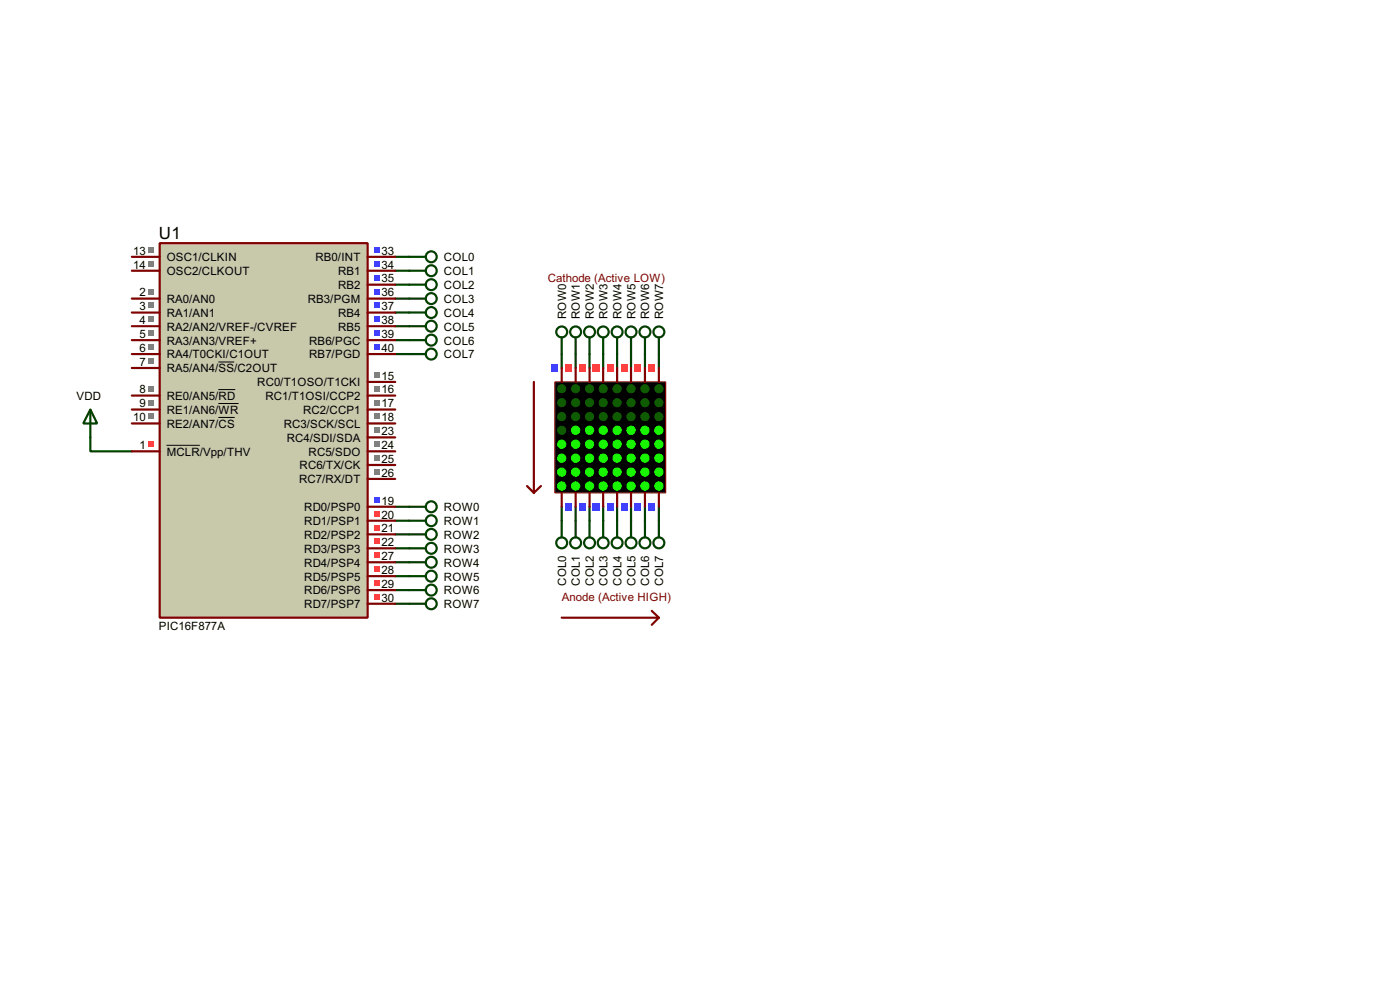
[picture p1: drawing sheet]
<svg xmlns="http://www.w3.org/2000/svg" width="256mm" height="180mm" viewBox="0 0 256 180" stroke-linecap="round" stroke-linejoin="round" font-family="sans-serif">
<g fill="none" stroke="#004000" stroke-width=".4">
<path d="M72.4 59.7h5.6M72.4 57.2h5.6M72.4 54.7h5.6M72.4 52.1h5.6M72.4 49.6h5.6M72.4 47h5.6M16.6 75l1.2 2.5h-2.5zM16.6 75v7.6h7.6M72.4 64.8h5.6M72.4 62.3h5.6M102.9 61.8v5.6M105.5 61.8v5.6"/>
<path d="M108 61.8v5.6M110.5 61.8v5.6M113.1 61.8v5.6M115.6 61.8v5.6M118.2 61.8v5.6M120.7 61.8v5.6M72.4 92.8h5.6M72.4 95.3h5.6M72.4 97.8h5.6M102.9 92.8v5.6M105.5 92.8v5.6M108 92.8v5.6"/>
<path d="M110.5 92.8v5.6M113.1 92.8v5.6M115.6 92.8v5.6M118.2 92.8v5.6M120.7 92.8v5.6M72.4 110.5h5.6M72.4 108h5.6M72.4 105.5h5.6M72.4 102.9h5.6M72.4 100.4h5.6"/>
<circle cx="79" cy="49.6" r="1"/>
<circle cx="79" cy="47" r="1"/>
<circle cx="79" cy="52.1" r="1"/>
<circle cx="79" cy="54.7" r="1"/>
<circle cx="79" cy="57.2" r="1"/>
<circle cx="79" cy="59.7" r="1"/>
<circle cx="79" cy="64.8" r="1"/>
<circle cx="79" cy="62.3" r="1"/>
<circle cx="102.9" cy="60.8" r="1"/>
<circle cx="105.4" cy="60.8" r="1"/>
<circle cx="108" cy="60.8" r="1"/>
<circle cx="110.5" cy="60.8" r="1"/>
<circle cx="113" cy="60.8" r="1"/>
<circle cx="115.6" cy="60.8" r="1"/>
<circle cx="118.1" cy="60.8" r="1"/>
<circle cx="120.7" cy="60.8" r="1"/>
<circle cx="79" cy="92.8" r="1"/>
<circle cx="79" cy="95.3" r="1"/>
<circle cx="79" cy="97.8" r="1"/>
<circle cx="102.9" cy="99.4" r="1"/>
<circle cx="105.4" cy="99.4" r="1"/>
<circle cx="108" cy="99.4" r="1"/>
<circle cx="110.5" cy="99.4" r="1"/>
<circle cx="113" cy="99.4" r="1"/>
<circle cx="115.6" cy="99.4" r="1"/>
<circle cx="118.1" cy="99.4" r="1"/>
<circle cx="120.7" cy="99.4" r="1"/>
<circle cx="79" cy="100.4" r="1"/>
<circle cx="79" cy="105.5" r="1"/>
<circle cx="79" cy="110.5" r="1"/>
<circle cx="79" cy="102.9" r="1"/>
<circle cx="79" cy="108" r="1"/>
</g>
<path d="M29.3 44.5h38.1v68.6h-38.1z" fill="#c8c8aa" stroke="#800000" stroke-width=".4"/>
<g fill="none" stroke="#800000" stroke-width=".4">
<path d="M24.2 54.7h5.1M24.2 57.2h5.1M24.2 59.7h5.1M24.2 47h5.1M24.2 49.6h5.1M67.4 54.7h5M67.4 57.2h5M67.4 59.7h5M67.4 47h5M67.4 49.6h5M67.4 52.1h5M24.2 64.8h5.1"/>
<path d="M24.2 67.4h5.1M24.2 72.4h5.1M24.2 75h5.1M24.2 77.5h5.1M24.2 62.3h5.1M67.4 64.8h5M67.4 72.4h5M67.4 75h5M67.4 77.5h5M67.4 62.3h5M67.4 69.9h5M24.2 82.6h5.1"/>
<path d="M67.4 92.8h5M67.4 95.3h5M67.4 97.8h5M67.4 87.7h5M67.4 85.1h5M67.4 82.6h5M67.4 80.1h5M67.4 110.5h5M67.4 108h5M67.4 105.5h5M67.4 102.9h5M67.4 100.4h5"/>
</g>
<path d="M40 66.3h2.9M40 71.3h3.1M40 73.9h3.7M40 76.4h3M30.5 81.5h6.1" fill="none" stroke="#000" stroke-width=".18"/>
<g fill="#808080">
<path d="M27.1 52.9h1v1h-1z"/>
<path d="M27.1 55.4h1v1h-1z"/>
<path d="M27.1 58h1v1h-1z"/>
<path d="M27.1 63h1v1.1h-1z"/>
<path d="M27.1 65.6h1v1h-1z"/>
<path d="M27.1 70.7h1v1h-1z"/>
<path d="M27.1 73.2h1v1h-1z"/>
<path d="M27.1 75.7h1v1.1h-1z"/>
<path d="M27.1 45.3h1v1h-1z"/>
<path d="M27.1 47.8h1v1h-1z"/>
<path d="M68.5 70.7h1v1h-1z"/>
<path d="M68.5 73.2h1v1h-1z"/>
<path d="M68.5 75.7h1v1.1h-1z"/>
</g>
<path d="M68.5 91h1v1h-1z" fill="#4040ff"/>
<path d="M68.5 93.5h1v1h-1z" fill="#ff4040"/>
<g fill="#4040ff">
<path d="M68.5 63h1v1.1h-1z"/>
<path d="M68.5 60.5h1v1h-1z"/>
<path d="M68.5 58h1v1h-1z"/>
<path d="M68.5 55.4h1v1h-1z"/>
<path d="M68.5 52.9h1v1h-1z"/>
<path d="M68.5 50.3h1v1.1h-1z"/>
<path d="M68.5 47.8h1v1h-1z"/>
<path d="M68.5 45.3h1v1h-1z"/>
</g>
<g fill="#ff4040">
<path d="M68.5 108.8h1v1h-1z"/>
<path d="M68.5 106.2h1v1h-1z"/>
<path d="M68.5 103.7h1v1h-1z"/>
<path d="M68.5 101.1h1v1.1h-1z"/>
<path d="M68.5 98.6h1v1h-1z"/>
<path d="M68.5 96.1h1v1h-1z"/>
</g>
<g fill="#808080">
<path d="M68.5 85.9h1v1h-1z"/>
<path d="M68.5 83.4h1v1h-1z"/>
<path d="M68.5 80.8h1v1h-1z"/>
<path d="M68.5 78.3h1v1h-1z"/>
<path d="M27.1 60.5h1v1h-1z"/>
<path d="M68.5 68.1h1v1h-1z"/>
</g>
<path d="M27.1 80.8h1v1h-1z" fill="#ff4040"/>
<g fill="none" stroke="#800000" stroke-width=".4">
<path d="M97.8 69.9v20.3M102.9 67.4v2.5M105.5 67.4v2.5M108 67.4v2.5M110.5 67.4v2.5M113.1 67.4v2.5M115.6 67.4v2.5M118.2 67.4v2.5M120.7 67.4v2.5M96.6 89l1.2 1.2M99.1 89l-1.3 1.2M102.9 90.2v2.6"/>
<path d="M105.5 90.2v2.6M108 90.2v2.6M110.5 90.2v2.6M113.1 90.2v2.6M115.6 90.2v2.6M118.2 90.2v2.6M120.7 90.2v2.6M102.9 113.1h17.8M119.4 111.8l1.3 1.3M120.7 113.1l-1.3 1.3"/>
</g>
<path d="M101.7 69.9h20.3v20.3h-20.3z" fill="#000" stroke="#800000" stroke-width=".2"/>
<g fill="#0e5b00" stroke="#0e5b00" stroke-width=".18">
<circle cx="102.9" cy="89" r=".75"/>
<circle cx="102.9" cy="86.4" r=".75"/>
<circle cx="102.9" cy="83.9" r=".75"/>
<circle cx="102.9" cy="81.3" r=".75"/>
<circle cx="102.9" cy="78.8" r=".75"/>
<circle cx="102.9" cy="76.3" r=".75"/>
<circle cx="102.9" cy="73.7" r=".75"/>
<circle cx="102.9" cy="71.2" r=".75"/>
<circle cx="105.4" cy="89" r=".75"/>
<circle cx="105.4" cy="86.4" r=".75"/>
<circle cx="105.4" cy="83.9" r=".75"/>
<circle cx="105.4" cy="81.3" r=".75"/>
<circle cx="105.4" cy="78.8" r=".75"/>
<circle cx="105.4" cy="76.3" r=".75"/>
<circle cx="105.4" cy="73.7" r=".75"/>
<circle cx="105.4" cy="71.2" r=".75"/>
<circle cx="108" cy="89" r=".75"/>
<circle cx="108" cy="86.4" r=".75"/>
<circle cx="108" cy="83.9" r=".75"/>
<circle cx="108" cy="81.3" r=".75"/>
<circle cx="108" cy="78.8" r=".75"/>
<circle cx="108" cy="76.3" r=".75"/>
<circle cx="108" cy="73.7" r=".75"/>
<circle cx="108" cy="71.2" r=".75"/>
<circle cx="110.5" cy="89" r=".75"/>
<circle cx="110.5" cy="86.4" r=".75"/>
<circle cx="110.5" cy="83.9" r=".75"/>
<circle cx="110.5" cy="81.3" r=".75"/>
<circle cx="110.5" cy="78.8" r=".75"/>
<circle cx="110.5" cy="76.3" r=".75"/>
<circle cx="110.5" cy="73.7" r=".75"/>
<circle cx="110.5" cy="71.2" r=".75"/>
<circle cx="113" cy="89" r=".75"/>
<circle cx="113" cy="86.4" r=".75"/>
<circle cx="113" cy="83.9" r=".75"/>
<circle cx="113" cy="81.3" r=".75"/>
<circle cx="113" cy="78.8" r=".75"/>
<circle cx="113" cy="76.3" r=".75"/>
<circle cx="113" cy="73.7" r=".75"/>
<circle cx="113" cy="71.2" r=".75"/>
<circle cx="115.6" cy="89" r=".75"/>
<circle cx="115.6" cy="86.4" r=".75"/>
<circle cx="115.6" cy="83.9" r=".75"/>
<circle cx="115.6" cy="81.3" r=".75"/>
<circle cx="115.6" cy="78.8" r=".75"/>
<circle cx="115.6" cy="76.3" r=".75"/>
<circle cx="115.6" cy="73.7" r=".75"/>
<circle cx="115.6" cy="71.2" r=".75"/>
<circle cx="118.1" cy="89" r=".75"/>
<circle cx="118.1" cy="86.4" r=".75"/>
<circle cx="118.1" cy="83.9" r=".75"/>
<circle cx="118.1" cy="81.3" r=".75"/>
<circle cx="118.1" cy="78.8" r=".75"/>
<circle cx="118.1" cy="76.3" r=".75"/>
<circle cx="118.1" cy="73.7" r=".75"/>
<circle cx="118.1" cy="71.2" r=".75"/>
<circle cx="120.7" cy="89" r=".75"/>
<circle cx="120.7" cy="86.4" r=".75"/>
<circle cx="120.7" cy="83.9" r=".75"/>
<circle cx="120.7" cy="81.3" r=".75"/>
<circle cx="120.7" cy="78.8" r=".75"/>
<circle cx="120.7" cy="76.3" r=".75"/>
<circle cx="120.7" cy="73.7" r=".75"/>
<circle cx="120.7" cy="71.2" r=".75"/>
</g>
<g fill="#18f400" stroke="#18f400" stroke-width=".18">
<circle cx="102.9" cy="81.3" r=".75"/>
<circle cx="102.9" cy="83.9" r=".75"/>
<circle cx="102.9" cy="86.4" r=".75"/>
<circle cx="102.9" cy="89" r=".75"/>
<circle cx="105.4" cy="78.8" r=".75"/>
<circle cx="105.4" cy="81.3" r=".75"/>
<circle cx="105.4" cy="83.9" r=".75"/>
<circle cx="105.4" cy="86.4" r=".75"/>
<circle cx="105.4" cy="89" r=".75"/>
<circle cx="108" cy="78.8" r=".75"/>
<circle cx="108" cy="81.3" r=".75"/>
<circle cx="108" cy="83.9" r=".75"/>
<circle cx="108" cy="86.4" r=".75"/>
<circle cx="108" cy="89" r=".75"/>
<circle cx="110.5" cy="78.8" r=".75"/>
<circle cx="110.5" cy="81.3" r=".75"/>
<circle cx="110.5" cy="83.9" r=".75"/>
<circle cx="110.5" cy="86.4" r=".75"/>
<circle cx="110.5" cy="89" r=".75"/>
<circle cx="113" cy="78.8" r=".75"/>
<circle cx="113" cy="81.3" r=".75"/>
<circle cx="113" cy="83.9" r=".75"/>
<circle cx="113" cy="86.4" r=".75"/>
<circle cx="113" cy="89" r=".75"/>
<circle cx="115.6" cy="78.8" r=".75"/>
<circle cx="115.6" cy="81.3" r=".75"/>
<circle cx="115.6" cy="83.9" r=".75"/>
<circle cx="115.6" cy="86.4" r=".75"/>
<circle cx="115.6" cy="89" r=".75"/>
<circle cx="118.1" cy="78.8" r=".75"/>
<circle cx="118.1" cy="81.3" r=".75"/>
<circle cx="118.1" cy="83.9" r=".75"/>
<circle cx="118.1" cy="86.4" r=".75"/>
<circle cx="118.1" cy="89" r=".75"/>
<circle cx="120.7" cy="78.8" r=".75"/>
<circle cx="120.7" cy="81.3" r=".75"/>
<circle cx="120.7" cy="83.9" r=".75"/>
<circle cx="120.7" cy="86.4" r=".75"/>
<circle cx="120.7" cy="89" r=".75"/>
</g>
<path d="M101 66.7h1.3v1.3h-1.3z" fill="#4040ff"/>
<g fill="#ff4040">
<path d="M103.6 66.7h1.2v1.3h-1.2z"/>
<path d="M106.1 66.7h1.3v1.3h-1.3z"/>
<path d="M108.6 66.7h1.3v1.3h-1.3z"/>
<path d="M111.2 66.7h1.2v1.3h-1.2z"/>
<path d="M113.7 66.7h1.3v1.3h-1.3z"/>
<path d="M116.3 66.7h1.2v1.3h-1.2z"/>
<path d="M118.8 66.7h1.3v1.3h-1.3z"/>
</g>
<g fill="#4040ff">
<path d="M103.6 92.1h1.2v1.3h-1.2z"/>
<path d="M106.1 92.1h1.3v1.3h-1.3z"/>
<path d="M108.6 92.1h1.3v1.3h-1.3z"/>
<path d="M111.2 92.1h1.2v1.3h-1.2z"/>
<path d="M113.7 92.1h1.3v1.3h-1.3z"/>
<path d="M116.3 92.1h1.2v1.3h-1.2z"/>
<path d="M118.8 92.1h1.3v1.3h-1.3z"/>
</g>
<text font-size="3.5" x="29.1" y="43.7">U1</text>
<g font-size="2.4">
<text x="24.4" y="46.6">13</text>
<text x="30.5" y="47.8">OSC1/CLKIN</text>
<text x="57.8" y="47.8">RB0/INT</text>
<text x="69.9" y="46.6">33</text>
<text x="81.3" y="47.8">COL0</text>
<text x="24.4" y="49.2">14</text>
<text x="30.5" y="50.4">OSC2/CLKOUT</text>
<text x="61.9" y="52.9">RB2</text>
<text x="61.9" y="50.4">RB1</text>
<text x="69.9" y="51.7">35</text>
<text x="69.9" y="49.2">34</text>
<text x="81.3" y="50.4">COL1</text>
<text x="81.3" y="52.9">COL2</text>
<text x="25.6" y="54.3">2</text>
<text x="25.6" y="56.8">3</text>
<text x="25.6" y="59.3">4</text>
<text x="30.5" y="55.4">RA0/AN0</text>
<text x="30.5" y="58">RA1/AN1</text>
<text x="56.4" y="55.4">RB3/PGM</text>
<text x="61.9" y="58">RB4</text>
<text x="69.9" y="59.3">38</text>
<text x="69.9" y="56.8">37</text>
<text x="69.9" y="54.3">36</text>
<text x="81.3" y="55.4">COL3</text>
<text x="81.3" y="58">COL4</text>
<text x="103.7" y="58.4" transform="rotate(-90 103.7 58.4)">ROW0</text>
<text x="106.2" y="58.4" transform="rotate(-90 106.2 58.4)">ROW1</text>
<text x="108.8" y="58.4" transform="rotate(-90 108.8 58.4)">ROW2</text>
<text x="111.3" y="58.4" transform="rotate(-90 111.3 58.4)">ROW3</text>
<text x="113.9" y="58.4" transform="rotate(-90 113.9 58.4)">ROW4</text>
<text x="116.4" y="58.4" transform="rotate(-90 116.4 58.4)">ROW5</text>
<text x="119" y="58.4" transform="rotate(-90 119 58.4)">ROW6</text>
<text x="121.5" y="58.4" transform="rotate(-90 121.5 58.4)">ROW7</text>
<text x="25.6" y="64.4">6</text>
<text x="25.6" y="61.9">5</text>
<text x="30.5" y="60.5">RA2/AN2/VREF-/CVREF</text>
<text x="30.5" y="65.6">RA4/T0CKI/C1OUT</text>
<text x="30.5" y="63.1">RA3/AN3/VREF+</text>
<text x="56.6" y="65.6">RB7/PGD</text>
<text x="56.6" y="63.1">RB6/PGC</text>
<text x="61.9" y="60.5">RB5</text>
<text x="69.9" y="64.4">40</text>
<text x="69.9" y="61.9">39</text>
<text x="81.3" y="60.5">COL5</text>
<text x="81.3" y="63.1">COL6</text>
<text x="81.3" y="65.6">COL7</text>
<text x="25.6" y="67">7</text>
<text x="25.6" y="72">8</text>
<text x="30.5" y="68.1">RA5/AN4/SS/C2OUT</text>
<text x="47.1" y="70.7">RC0/T1OSO/T1CKI</text>
<text x="69.9" y="72">16</text>
<text x="69.9" y="69.5">15</text>
<text x="14" y="73.2">VDD</text>
<text x="24.4" y="77.1">10</text>
<text x="25.6" y="74.6">9</text>
<text x="30.5" y="73.2">RE0/AN5/RD</text>
<text x="30.5" y="75.8">RE1/AN6/WR</text>
<text x="48.6" y="73.2">RC1/T1OSI/CCP2</text>
<text x="55.5" y="75.8">RC2/CCP1</text>
<text x="69.9" y="74.6">17</text>
<text x="69.9" y="77.1">18</text>
<text x="25.6" y="82.2">1</text>
<text x="30.5" y="78.3">RE2/AN7/CS</text>
<text x="30.5" y="83.4">MCLR/Vpp/THV</text>
<text x="52" y="78.3">RC3/SCK/SCL</text>
<text x="52.5" y="80.8">RC4/SDI/SDA</text>
<text x="56.5" y="83.4">RC5/SDO</text>
<text x="69.9" y="82.2">24</text>
<text x="69.9" y="79.7">23</text>
<text x="54.8" y="88.5">RC7/RX/DT</text>
<text x="54.9" y="85.9">RC6/TX/CK</text>
<text x="69.9" y="87.3">26</text>
<text x="69.9" y="84.7">25</text>
<text x="55.7" y="93.6">RD0/PSP0</text>
<text x="69.9" y="92.4">19</text>
<text x="69.9" y="94.9">20</text>
<text x="81.3" y="93.6">ROW0</text>
<text x="55.7" y="96.1">RD1/PSP1</text>
<text x="55.7" y="101.2">RD3/PSP3</text>
<text x="55.7" y="98.6">RD2/PSP2</text>
<text x="69.9" y="100">22</text>
<text x="69.9" y="97.4">21</text>
<text x="81.3" y="96.1">ROW1</text>
<text x="81.3" y="98.6">ROW2</text>
<text x="81.3" y="101.2">ROW3</text>
<text x="55.7" y="106.3">RD5/PSP5</text>
<text x="55.7" y="103.7">RD4/PSP4</text>
<text x="69.9" y="107.6">29</text>
<text x="69.9" y="105.1">28</text>
<text x="69.9" y="102.5">27</text>
<text x="81.3" y="103.7">ROW4</text>
<text x="81.3" y="106.3">ROW5</text>
<text x="103.7" y="107.2" transform="rotate(-90 103.7 107.2)">COL0</text>
<text x="106.3" y="107.2" transform="rotate(-90 106.3 107.2)">COL1</text>
<text x="108.8" y="107.2" transform="rotate(-90 108.8 107.2)">COL2</text>
<text x="111.3" y="107.2" transform="rotate(-90 111.3 107.2)">COL3</text>
<text x="113.9" y="107.2" transform="rotate(-90 113.9 107.2)">COL4</text>
<text x="116.4" y="107.2" transform="rotate(-90 116.4 107.2)">COL5</text>
<text x="119" y="107.2" transform="rotate(-90 119 107.2)">COL6</text>
<text x="121.5" y="107.2" transform="rotate(-90 121.5 107.2)">COL7</text>
<text x="55.7" y="111.3">RD7/PSP7</text>
<text x="55.7" y="108.8">RD6/PSP6</text>
<text x="69.9" y="110.1">30</text>
<text x="81.3" y="108.8">ROW6</text>
<text x="81.3" y="111.3">ROW7</text>
<text x="29.1" y="115.3">PIC16F877A</text>
</g>
<g font-size="2.4" fill="#800000">
<text x="100.4" y="51.5">Cathode (Active LOW)</text>
<text x="102.9" y="110">Anode (Active HIGH)</text>
</g>
</svg>
